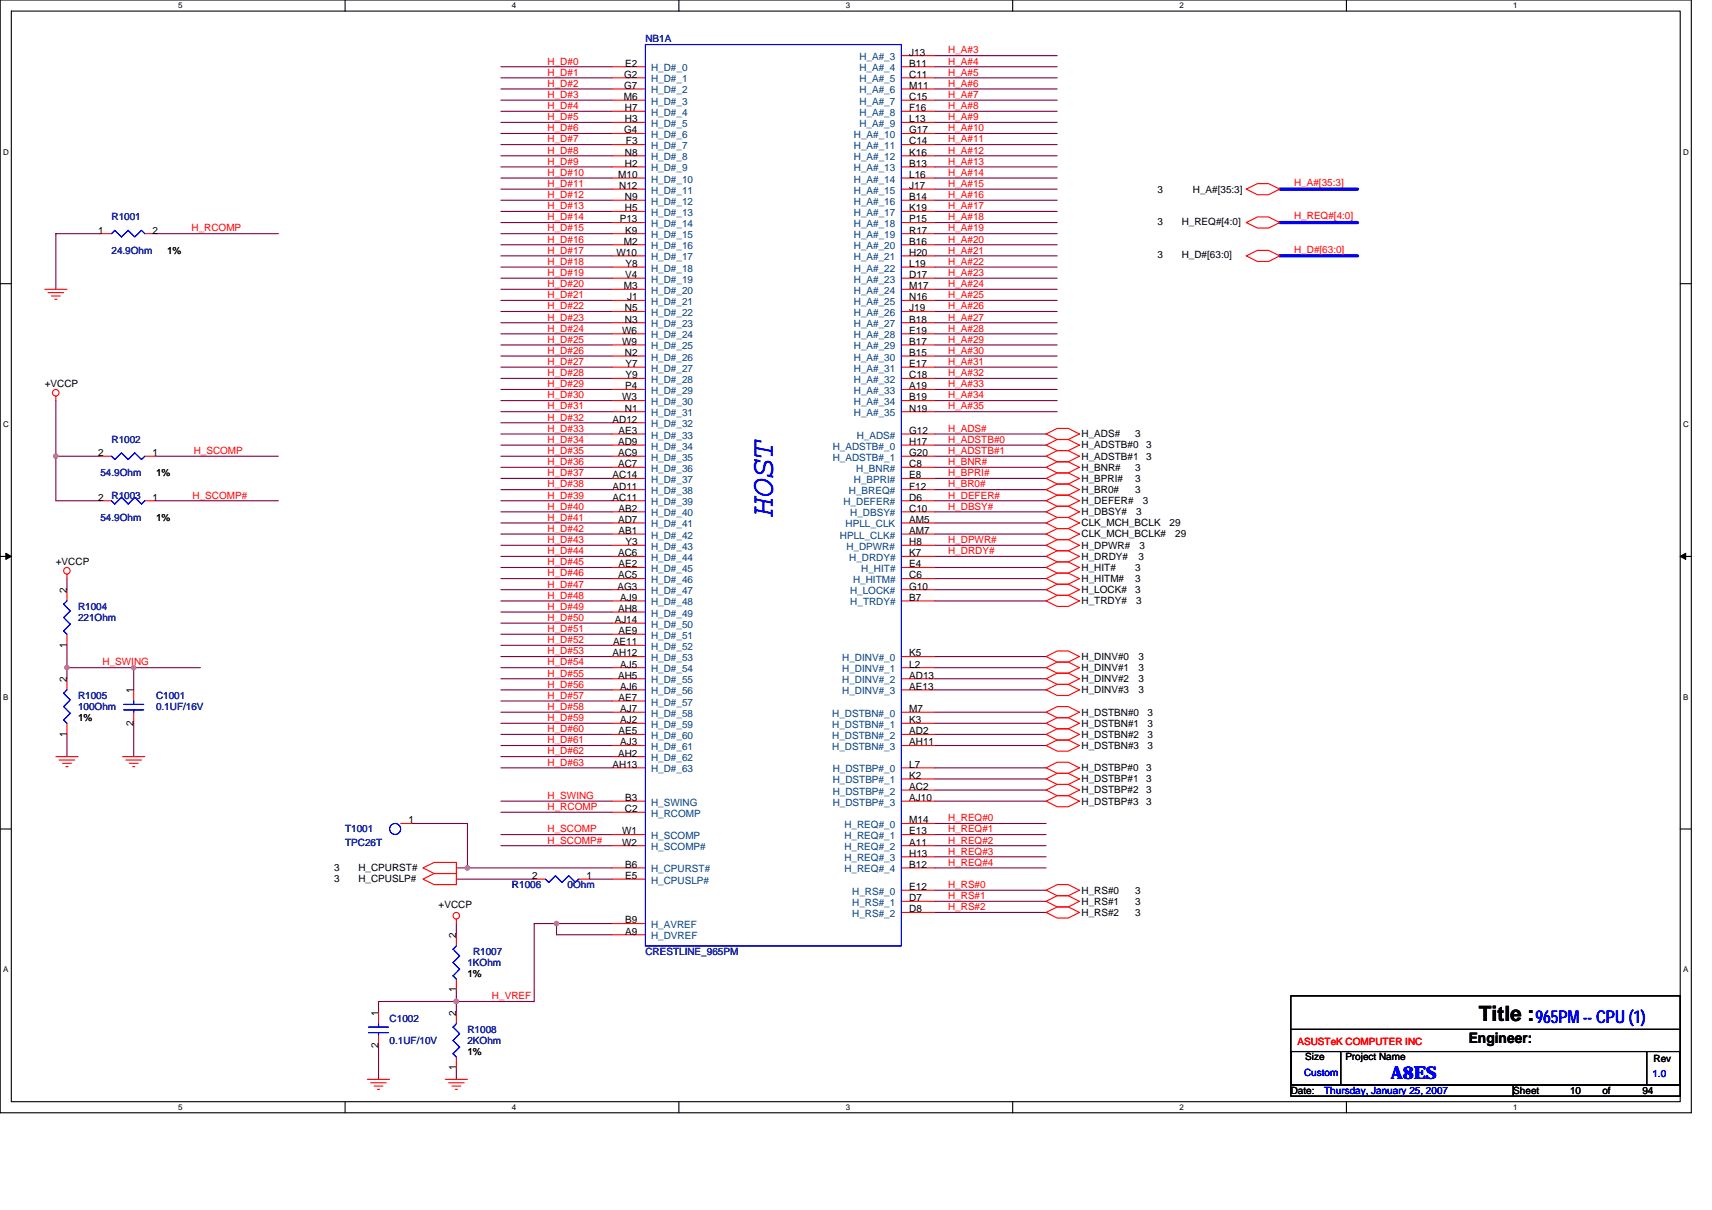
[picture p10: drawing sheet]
<svg xmlns="http://www.w3.org/2000/svg" width="297mm" height="210mm" viewBox="0 0 297 210" stroke-linecap="round" stroke-linejoin="round" font-family="sans-serif">
<path d="M0 0h293.5v193h-293.5zM2 1.9h289.5v189.2h-289.5z" fill="none" stroke="#000" stroke-width=".19"/>
<g fill="#fff">
<path d="M30.9 .2h.8v1.6h-.8z"/>
<path d="M30.9 191.3h.8v1.6h-.8z"/>
</g>
<path d="M59.9 0v1.9M59.9 191.1v1.9" fill="none" stroke="#000" stroke-width=".19"/>
<g fill="#fff">
<path d="M88.8 .2h.8v1.6h-.8z"/>
<path d="M88.8 191.3h.8v1.6h-.8z"/>
</g>
<path d="M117.8 0v1.9M117.8 191.1v1.9" fill="none" stroke="#000" stroke-width=".19"/>
<g fill="#fff">
<path d="M146.7 .2h.8v1.6h-.8z"/>
<path d="M146.7 191.3h.8v1.6h-.8z"/>
</g>
<path d="M175.7 0v1.9M175.7 191.1v1.9" fill="none" stroke="#000" stroke-width=".19"/>
<g fill="#fff">
<path d="M204.7 .2h.7v1.6h-.7z"/>
<path d="M204.7 191.3h.7v1.6h-.7z"/>
</g>
<path d="M233.6 0v1.9M233.6 191.1v1.9" fill="none" stroke="#000" stroke-width=".19"/>
<g fill="#fff">
<path d="M262.6 .2h.7v1.6h-.7z"/>
<path d="M262.6 191.3h.7v1.6h-.7z"/>
<path d="M.5 25.6h1v1.5h-1z"/>
<path d="M292 25.6h1v1.5h-1z"/>
<path d="M.5 72.9h1v1.5h-1z"/>
<path d="M292 72.9h1v1.5h-1z"/>
</g>
<path d="M0 49.2h2M291.5 49.2h2" fill="none" stroke="#000" stroke-width=".19"/>
<g fill="#fff">
<path d="M.5 120.2h.9v1.5h-.9z"/>
<path d="M292 120.2h.9v1.5h-.9z"/>
</g>
<path d="M0 96.5h2M291.5 96.5h2" fill="none" stroke="#000" stroke-width=".19"/>
<path d="M1 96l1 .5-1 .5zM291.5 96.5l1-.5v1z" fill="#000" stroke="#000" stroke-width=".17"/>
<g fill="#fff">
<path d="M.5 167.4h.9v1.6h-.9z"/>
<path d="M292 167.4h.9v1.6h-.9z"/>
</g>
<path d="M0 143.8h2M291.5 143.8h2M224 172.8h67.5v15.4h-67.5zM224 178.6h67.5M224 182.4h8.6v5.8h-8.6zM224 188.2h38.6v1.9h-38.6zM232.9 182.4h52.8M262.6 188.2h28.9v1.9h-28.9zM285.7 182.4h5.8v5.8h-5.8z" fill="none" stroke="#000" stroke-width=".19"/>
<g fill="none" stroke="#800040" stroke-width=".19">
<path d="M86.9 19.3h19.3M86.9 11.6h19.3M86.9 13.5h19.3M86.9 17.4h19.3M86.9 15.4h19.3M162.2 19.3h21.2M162.2 11.6h21.2M162.2 13.5h21.2M162.2 17.4h21.2M162.2 15.4h21.2M162.2 9.7h21.2M86.9 21.2h19.3"/>
<path d="M86.9 25.1h19.3M86.9 23.2h19.3M86.9 29h19.3M86.9 32.8h19.3M86.9 36.7h19.3M86.9 27h19.3M86.9 38.6h19.3M86.9 30.9h19.3M86.9 34.7h19.3M162.2 21.2h21.2M162.2 25.1h21.2M162.2 23.2h21.2"/>
<path d="M162.2 29h21.2M162.2 32.8h21.2M162.2 36.7h21.2M162.2 27h21.2M162.2 38.6h21.2M162.2 30.9h21.2M162.2 34.7h21.2M17.4 40.5h-7.7v9.7M27.1 40.5h21.2M86.9 59.8h19.3M86.9 44.4h19.3M86.9 48.3h19.3"/>
<path d="M86.9 52.1h19.3M86.9 42.5h19.3M86.9 54h19.3M86.9 46.3h19.3M86.9 56h19.3M86.9 50.2h19.3M86.9 57.9h19.3M86.9 40.5h19.3M162.2 59.8h21.2M162.2 44.4h21.2M162.2 48.3h21.2M162.2 52.1h21.2"/>
<path d="M162.2 42.5h21.2M162.2 54h21.2M162.2 46.3h21.2M162.2 56h21.2M162.2 50.2h21.2M162.2 57.9h21.2M162.2 40.5h21.2M9.7 69.5v17.4h7.7M9.7 79.1h7.7M27.1 79.1h21.2M86.9 71.4h19.3M86.9 67.6h19.3"/>
<path d="M86.9 73.3h19.3M86.9 65.6h19.3M86.9 61.8h19.3M86.9 77.2h19.3M86.9 69.5h19.3M86.9 63.7h19.3M86.9 75.3h19.3M86.9 79.1h19.3M162.2 71.4h21.2M162.2 67.6h21.2M162.2 65.6h21.2M162.2 61.8h21.2"/>
<path d="M162.2 77.2h19.3M162.2 69.5h21.2M162.2 63.7h21.2M162.2 75.3h19.3M162.2 79.1h19.3M27.1 86.9h21.2M86.9 83h19.3M86.9 92.6h19.3M86.9 84.9h19.3M86.9 86.9h19.3M86.9 94.6h19.3M86.9 88.8h19.3"/>
<path d="M86.9 90.7h19.3M86.9 98.4h19.3M86.9 81.1h19.3M86.9 96.5h19.3M162.2 83h19.3M162.2 92.6h19.3M162.2 84.9h19.3M162.2 86.9h19.3M162.2 94.6h19.3M162.2 88.8h19.3M162.2 90.7h19.3M162.2 98.4h19.3"/>
<path d="M162.2 81.1h19.3M162.2 96.5h19.3M11.6 115.8h23.2M11.6 100.4v1.9M11.6 112v5.8M23.2 115.8v3.9M86.9 102.3h19.3M86.9 115.8h19.3M86.9 113.9h19.3M86.9 108.1h19.3M86.9 104.2h19.3M86.9 100.4h19.3"/>
<path d="M86.9 112h19.3M86.9 119.7h19.3M86.9 110h19.3M86.9 106.2h19.3M86.9 117.8h19.3M162.2 102.3h19.3M162.2 115.8h19.3M162.2 113.9h19.3M162.2 104.2h19.3M162.2 100.4h19.3M162.2 119.7h19.3M162.2 117.8h19.3"/>
<path d="M11.6 127.4v3.9M23.2 125.5v5.8M86.9 123.5h19.3M86.9 133.2h19.3M86.9 127.4h19.3M86.9 129.3h19.3M86.9 139h19.3M86.9 125.5h19.3M86.9 131.3h19.3M86.9 121.6h19.3M162.2 123.5h19.3M162.2 135.1h19.3"/>
<path d="M162.2 133.2h19.3M162.2 127.4h19.3M162.2 129.3h19.3M162.2 139h19.3M162.2 125.5h19.3M162.2 137.1h19.3M71.5 142.9h9.6v7.7h25.1M79.2 152.5h13.5M79.2 150.6h1.9M86.9 144.8h19.3M86.9 146.7h19.3M86.9 140.9h19.3"/>
<path d="M102.3 152.5h3.9M162.2 156.4h19.3M162.2 158.3h19.3M162.2 148.6h19.3M162.2 144.8h19.3M162.2 154.4h19.3M162.2 142.9h19.3M162.2 150.6h19.3M162.2 146.7h19.3M79.2 160.2v2M79.2 171.8v3.9M96.6 160.2v2h9.6"/>
<path d="M106.2 160.2h-13.5v13.5h-27v2M65.7 181.5v5.7M79.2 185.3v1.9"/>
</g>
<path d="M222 38.6h13.5M222 32.8h13.5M222 44.4h13.5" fill="none" stroke="#00f" stroke-width=".57"/>
<g fill="#f0f" stroke="#f0f" stroke-width=".19">
<circle cx="81.1" cy="150.6" r=".38"/>
<circle cx="79.2" cy="173.7" r=".38"/>
<circle cx="96.5" cy="160.2" r=".38"/>
<circle cx="9.7" cy="79.1" r=".38"/>
<circle cx="11.6" cy="115.8" r=".38"/>
<circle cx="23.2" cy="115.8" r=".38"/>
</g>
<g fill="none" stroke="#f00" stroke-width=".19">
<path d="M106.2 11.6h5.8M106.2 13.5h5.8M106.2 15.4h5.8M106.2 17.4h5.8M106.2 19.3h5.8M156.4 9.7h5.8M156.4 11.6h5.8M156.4 13.5h5.8M156.4 15.4h5.8M156.4 17.4h5.8M156.4 19.3h5.8M106.2 23.2h5.8"/>
<path d="M106.2 25.1h5.8M106.2 27h5.8M106.2 29h5.8M106.2 30.9h5.8M106.2 32.8h5.8M106.2 34.7h5.8M106.2 36.7h5.8M106.2 38.6h5.8M106.2 21.2h5.8M156.4 23.2h5.8M156.4 25.1h5.8M156.4 27h5.8"/>
<path d="M156.4 29h5.8M156.4 30.9h5.8M156.4 32.8h5.8M156.4 34.7h5.8M156.4 36.7h5.8M156.4 38.6h5.8M156.4 21.2h5.8M216.2 38.6l2-1h1.9l1.9 1-1.9 1h-1.9zM216.2 32.8l2-.9h1.9l1.9 .9-1.9 1h-1.9zM7.8 50.2h3.8M8.3 50.8h2.7M8.9 51.4h1.6"/>
<path d="M9.5 51.9h.4M17.4 40.5h1.9M25.1 40.5h2M106.2 50.2h5.8M106.2 40.5h5.8M106.2 42.5h5.8M106.2 44.4h5.8M106.2 46.3h5.8M106.2 48.3h5.8M106.2 52.1h5.8M106.2 54h5.8M106.2 56h5.8"/>
<path d="M106.2 57.9h5.8M106.2 59.8h5.8M156.4 50.2h5.8M156.4 40.5h5.8M156.4 42.5h5.8M156.4 44.4h5.8M156.4 46.3h5.8M156.4 48.3h5.8M156.4 52.1h5.8M156.4 54h5.8M156.4 56h5.8M156.4 57.9h5.8"/>
<path d="M156.4 59.8h5.8M216.2 44.4l2-1h1.9l1.9 1-1.9 1h-1.9zM9.7 68.7v.8M17.4 79.1h1.9M25.1 79.1h2M106.2 79.1h5.8M106.2 61.8h5.8M106.2 63.7h5.8M106.2 75.3h5.8M106.2 77.2h5.8M106.2 69.5h5.8M106.2 65.6h5.8"/>
<path d="M106.2 67.6h5.8M106.2 71.4h5.8M106.2 73.3h5.8M156.4 79.1h5.8M156.4 61.8h5.8M156.4 63.7h5.8M156.4 75.3h5.8M156.4 77.2h5.8M156.4 69.5h5.8M156.4 65.6h5.8M156.4 67.6h5.8M156.4 71.4h5.8"/>
<path d="M181.5 79.1l1.9-.9h2l1.9 .9-1.9 1h-2zM181.5 75.3l1.9-1h2l1.9 1-1.9 .9h-2zM181.5 77.2l1.9-1h2l1.9 1-1.9 1h-2zM11.6 99.6v.8M17.4 86.9h1.9M25.1 86.9h2M106.2 86.9h5.8M106.2 81.1h5.8M106.2 83h5.8M106.2 84.9h5.8M106.2 92.6h5.8M106.2 90.7h5.8"/>
<path d="M106.2 88.8h5.8M106.2 94.6h5.8M106.2 96.5h5.8M106.2 98.4h5.8M156.4 86.9h5.8M156.4 81.1h5.8M156.4 83h5.8M156.4 84.9h5.8M156.4 92.6h5.8M156.4 90.7h5.8M156.4 88.8h5.8M156.4 94.6h5.8"/>
<path d="M156.4 96.5h5.8M156.4 98.4h5.8M181.5 98.4l1.9-.9h2l1.9 .9-1.9 1h-2zM181.5 88.8l1.9-1h2l1.9 1-1.9 1h-2zM181.5 83l1.9-1h2l1.9 1-1.9 1h-2zM181.5 81.1l1.9-1h2l1.9 1-1.9 .9h-2zM181.5 84.9l1.9-.9h2l1.9 .9-1.9 1h-2zM181.5 94.6l1.9-1h2l1.9 1-1.9 .9h-2zM181.5 96.5l1.9-1h2l1.9 1-1.9 1h-2zM181.5 86.9l1.9-1h2l1.9 1-1.9 .9h-2zM181.5 92.6l1.9-.9h2l1.9 .9-1.9 1h-2zM181.5 90.7l1.9-.9h2l1.9 .9-1.9 1h-2z"/>
<path d="M11.6 102.3v1.9M11.6 110v2M11.6 117.8v1.9M23.2 119.7v1.9M106.2 108.1h5.8M106.2 100.4h5.8M106.2 102.3h5.8M106.2 104.2h5.8M106.2 106.2h5.8M106.2 110h5.8M106.2 112h5.8M106.2 113.9h5.8"/>
<path d="M106.2 115.8h5.8M106.2 117.8h5.8M106.2 119.7h5.8M156.4 100.4h5.8M156.4 102.3h5.8M156.4 104.2h5.8M156.4 113.9h5.8M156.4 115.8h5.8M156.4 117.8h5.8M156.4 119.7h5.8M181.5 115.8l1.9-.9h2l1.9 .9-1.9 1h-2zM181.5 104.2l1.9-.9h2l1.9 .9-1.9 1h-2z"/>
<path d="M181.5 117.8l1.9-1h2l1.9 1-1.9 .9h-2zM181.5 119.7l1.9-1h2l1.9 1-1.9 .9h-2zM181.5 102.3l1.9-1h2l1.9 1-1.9 1h-2zM181.5 100.4l1.9-1h2l1.9 1-1.9 .9h-2zM181.5 113.9l1.9-1h2l1.9 1-1.9 1h-2zM9.7 131.3h3.8M10.3 131.8h2.7M10.9 132.4h1.5M11.4 133h.4M11.6 125.5v1.9M21.3 131.3h3.8M21.8 131.8h2.8"/>
<path d="M22.4 132.4h1.6M23 133h.4M23.2 123.5v2M106.2 131.3h5.8M106.2 127.4h5.8M106.2 121.6h5.8M106.2 123.5h5.8M106.2 125.5h5.8M106.2 129.3h5.8M106.2 133.2h5.8M106.2 139h5.8M156.4 127.4h5.8"/>
<path d="M156.4 123.5h5.8M156.4 125.5h5.8M156.4 129.3h5.8M156.4 133.2h5.8M156.4 135.1h5.8M156.4 137.1h5.8M156.4 139h5.8M181.5 133.2l1.9-1h2l1.9 1-1.9 1h-2zM181.5 125.5l1.9-1h2l1.9 1-1.9 .9h-2zM181.5 127.4l1.9-1h2l1.9 1-1.9 1h-2zM181.5 129.3l1.9-.9h2l1.9 .9-1.9 1h-2zM181.5 139l1.9-1h2l1.9 1-1.9 1h-2z"/>
<path d="M181.5 123.5l1.9-.9h2l1.9 .9-1.9 1h-2zM181.5 135.1l1.9-.9h2l1.9 .9-1.9 1h-2zM181.5 137.1l1.9-1h2l1.9 1-1.9 .9h-2zM69.5 142.9h2M73.4 152.5l1.9-1h3.9v2h-3.9zM73.4 150.6l1.9-1h3.9v1.9h-3.9zM79.2 159.4v.8M92.7 152.5h1.9M100.4 152.5h1.9M106.2 152.5h5.8M106.2 150.6h5.8M106.2 146.7h5.8"/>
<path d="M106.2 144.8h5.8M106.2 140.9h5.8M156.4 142.9h5.8M156.4 150.6h5.8M156.4 146.7h5.8M156.4 148.6h5.8M156.4 144.8h5.8M156.4 154.4h5.8M156.4 156.4h5.8M156.4 158.3h5.8M181.5 154.4l1.9-.9h2l1.9 .9-1.9 1h-2zM181.5 158.3l1.9-1h2l1.9 1-1.9 1h-2z"/>
<path d="M181.5 156.4l1.9-1h2l1.9 1-1.9 .9h-2zM65.7 175.7v1.9M65.7 179.5v2M79.2 162.2v1.9M79.2 169.9v1.9M79.2 175.7v1.9M106.2 160.2h5.8M106.2 162.2h5.8M63.7 187.2h3.9M64.3 187.8h2.7M64.9 188.4h1.5M65.5 189h.4"/>
<path d="M77.3 187.2h3.8M77.8 187.8h2.7M78.4 188.4h1.5M79 189h.4M79.2 183.4v1.9"/>
<circle cx="9.7" cy="68.1" r=".57"/>
<circle cx="11.6" cy="99" r=".57"/>
<circle cx="79.2" cy="158.9" r=".57"/>
</g>
<g fill="none" stroke="#00f" stroke-width=".19">
<path d="M112 7.7h44.4v156.4h-44.4zM19.3 40.5l.6-.5 1.2 1.1 1.1-1.1 1.2 1.1 1.2-1.1 .5 .5M19.3 79.1l.6 .6 1.2-1.1 1.1 1.1 1.2-1.1 1.2 1.1 .5-.6M19.3 86.9l.6 .5 1.2-1.1 1.1 1.1 1.2-1.1 1.2 1.1 .5-.5M11.6 119.7l-.6 .6 1.2 1.1-1.2 1.2 1.2 1.1-1.2 1.2 .6 .6M11.6 104.2l-.6 .6 1.2 1.2-1.2 1.1 1.2 1.2-1.2 1.2 .6 .5M21.5 122.2h3.4M21.5 123.1h3.4M23.2 121.6v.6M23.2 123.1v.4M94.6 152.5l.6 .6 1.2-1.2 1.1 1.2 1.2-1.2 1.1 1.2 .6-.6M63.9 178.2h3.5"/>
<path d="M63.9 179.1h3.5M65.7 177.6v.6M65.7 179.1v.4M79.2 164.1l-.6 .6 1.2 1.1-1.2 1.2 1.2 1.1-1.2 1.2 .6 .6M79.2 177.6l-.6 .6 1.2 1.1-1.2 1.2 1.2 1.2-1.2 1.1 .6 .6"/>
<circle cx="68.6" cy="143.8" r=".95"/>
</g>
<text font-size="5.6" fill="#00f" x="134.1" y="89.6" transform="rotate(-90 134.1 89.6)">HOST</text>
<text font-size="3.7" x="256.6" y="177.1">Title :</text>
<g font-size="3.1" fill="#00f">
<text x="266.4" y="177.5">965PM -- CPU (1)</text>
<text x="241.3" y="187.2">A8ES</text>
</g>
<text font-size="2.5" x="254.8" y="180.9">Engineer:</text>
<g font-size="1.7" fill="#f00">
<text x="95" y="11.2">H_D#0</text>
<text x="164.5" y="11.2">H_A#4</text>
<text x="164.5" y="9.3">H_A#3</text>
<text x="95" y="13.1">H_D#1</text>
<text x="95" y="17">H_D#3</text>
<text x="95" y="15">H_D#2</text>
<text x="164.5" y="15">H_A#6</text>
<text x="164.5" y="13.1">H_A#5</text>
<text x="164.5" y="17">H_A#7</text>
<text x="95" y="20.8">H_D#5</text>
<text x="95" y="18.9">H_D#4</text>
<text x="95" y="22.8">H_D#6</text>
<text x="164.5" y="18.9">H_A#8</text>
<text x="164.5" y="20.8">H_A#9</text>
<text x="164.5" y="22.8">H_A#10</text>
<text x="95" y="24.7">H_D#7</text>
<text x="95" y="28.6">H_D#9</text>
<text x="95" y="26.6">H_D#8</text>
<text x="164.5" y="24.7">H_A#11</text>
<text x="164.5" y="28.6">H_A#13</text>
<text x="164.5" y="26.6">H_A#12</text>
<text x="95" y="32.4">H_D#11</text>
<text x="95" y="30.5">H_D#10</text>
<text x="95" y="34.4">H_D#12</text>
<text x="164.5" y="32.4">H_A#15</text>
<text x="164.5" y="30.5">H_A#14</text>
<text x="164.5" y="34.4">H_A#16</text>
<text x="224.5" y="32.2">H_A#[35:3]</text>
<text x="33.2" y="40.2">H_RCOMP</text>
<text x="95" y="36.3">H_D#13</text>
<text x="95" y="38.2">H_D#14</text>
<text x="95" y="40.2">H_D#15</text>
<text x="164.5" y="38.2">H_A#18</text>
<text x="164.5" y="40.2">H_A#19</text>
<text x="164.5" y="36.3">H_A#17</text>
<text x="224.5" y="38">H_REQ#[4:0]</text>
<text x="95" y="44">H_D#17</text>
<text x="95" y="47.9">H_D#19</text>
<text x="95" y="42.1">H_D#16</text>
<text x="95" y="46">H_D#18</text>
<text x="164.5" y="42.1">H_A#20</text>
<text x="164.5" y="44">H_A#21</text>
<text x="164.5" y="47.9">H_A#23</text>
<text x="164.5" y="46">H_A#22</text>
<text x="224.5" y="43.8">H_D#[63:0]</text>
<text x="95" y="51.7">H_D#21</text>
<text x="95" y="53.7">H_D#22</text>
<text x="95" y="49.8">H_D#20</text>
<text x="164.5" y="51.7">H_A#25</text>
<text x="164.5" y="53.7">H_A#26</text>
<text x="164.5" y="49.8">H_A#24</text>
<text x="95" y="59.5">H_D#25</text>
<text x="95" y="55.6">H_D#23</text>
<text x="95" y="57.5">H_D#24</text>
<text x="164.5" y="55.6">H_A#27</text>
<text x="164.5" y="57.5">H_A#28</text>
<text x="164.5" y="59.5">H_A#29</text>
<text x="95" y="65.3">H_D#28</text>
<text x="95" y="61.4">H_D#26</text>
<text x="95" y="63.3">H_D#27</text>
<text x="164.5" y="61.4">H_A#30</text>
<text x="164.5" y="63.3">H_A#31</text>
<text x="164.5" y="65.3">H_A#32</text>
<text x="95" y="71">H_D#31</text>
<text x="95" y="67.2">H_D#29</text>
<text x="95" y="69.1">H_D#30</text>
<text x="164.5" y="67.2">H_A#33</text>
<text x="164.5" y="69.1">H_A#34</text>
<text x="164.5" y="71">H_A#35</text>
<text x="95" y="73">H_D#32</text>
<text x="95" y="76.8">H_D#34</text>
<text x="95" y="74.9">H_D#33</text>
<text x="164.5" y="76.8">H_ADSTB#0</text>
<text x="164.5" y="74.9">H_ADS#</text>
<text x="33.6" y="78.8">H_SCOMP</text>
<text x="95" y="82.6">H_D#37</text>
<text x="95" y="80.7">H_D#36</text>
<text x="95" y="78.8">H_D#35</text>
<text x="164.5" y="78.8">H_ADSTB#1</text>
<text x="164.5" y="80.7">H_BNR#</text>
<text x="164.5" y="82.6">H_BPRI#</text>
<text x="33.4" y="86.5">H_SCOMP#</text>
<text x="95" y="84.6">H_D#38</text>
<text x="95" y="86.5">H_D#39</text>
<text x="95" y="88.4">H_D#40</text>
<text x="164.5" y="86.5">H_DEFER#</text>
<text x="164.5" y="84.6">H_BR0#</text>
<text x="164.5" y="88.4">H_DBSY#</text>
<text x="95" y="92.3">H_D#42</text>
<text x="95" y="94.2">H_D#43</text>
<text x="95" y="90.3">H_D#41</text>
<text x="164.5" y="94.2">H_DPWR#</text>
<text x="95" y="100">H_D#46</text>
<text x="95" y="101.9">H_D#47</text>
<text x="95" y="98.1">H_D#45</text>
<text x="95" y="96.1">H_D#44</text>
<text x="164.5" y="96.1">H_DRDY#</text>
<text x="95" y="107.7">H_D#50</text>
<text x="95" y="103.9">H_D#48</text>
<text x="95" y="105.8">H_D#49</text>
<text x="95" y="113.5">H_D#53</text>
<text x="95" y="111.6">H_D#52</text>
<text x="95" y="109.6">H_D#51</text>
<text x="17.8" y="115.4">H_SWING</text>
<text x="95" y="119.3">H_D#56</text>
<text x="95" y="115.4">H_D#54</text>
<text x="95" y="117.4">H_D#55</text>
<text x="95" y="123.2">H_D#58</text>
<text x="95" y="125.1">H_D#59</text>
<text x="95" y="121.2">H_D#57</text>
<text x="95" y="128.9">H_D#61</text>
<text x="95" y="127">H_D#60</text>
<text x="95" y="130.9">H_D#62</text>
<text x="95" y="132.8">H_D#63</text>
<text x="95" y="138.6">H_SWING</text>
<text x="95" y="140.5">H_RCOMP</text>
<text x="164.5" y="142.5">H_REQ#0</text>
<text x="95" y="146.3">H_SCOMP#</text>
<text x="95" y="144.4">H_SCOMP</text>
<text x="164.5" y="148.3">H_REQ#3</text>
<text x="164.5" y="144.4">H_REQ#1</text>
<text x="164.5" y="146.3">H_REQ#2</text>
<text x="164.5" y="156">H_RS#1</text>
<text x="164.5" y="154.1">H_RS#0</text>
<text x="164.5" y="150.2">H_REQ#4</text>
<text x="164.5" y="157.9">H_RS#2</text>
<text x="85.4" y="173.4">H_VREF</text>
<text x="225.1" y="181.3">ASUSTeK COMPUTER INC</text>
</g>
<g font-size="1.7">
<text x="108.5" y="11.6">E2</text>
<text x="157.8" y="9.6">J13</text>
<text x="157.8" y="11.6">B11</text>
<text x="108.2" y="17.4">M6</text>
<text x="108.3" y="13.5">G2</text>
<text x="108.3" y="15.4">G7</text>
<text x="157.8" y="13.5">C11</text>
<text x="157.8" y="15.4">M11</text>
<text x="157.8" y="17.4">C15</text>
<text x="108.3" y="23.1">G4</text>
<text x="108.4" y="19.3">H7</text>
<text x="108.4" y="21.2">H3</text>
<text x="157.8" y="23.1">G17</text>
<text x="157.8" y="19.3">F16</text>
<text x="157.8" y="21.2">L13</text>
<text x="108.4" y="27">N8</text>
<text x="108.4" y="28.9">H2</text>
<text x="108.6" y="25.1">F3</text>
<text x="157.8" y="25.1">C14</text>
<text x="157.8" y="27">K16</text>
<text x="157.8" y="28.9">B13</text>
<text x="107.3" y="30.9">M10</text>
<text x="107.4" y="32.8">N12</text>
<text x="108.4" y="34.7">N9</text>
<text x="157.8" y="30.9">L16</text>
<text x="157.8" y="32.8">J17</text>
<text x="157.8" y="34.7">B14</text>
<text x="200.8" y="33.4">3</text>
<text x="207" y="33.4">H_A#[35:3]</text>
<text x="17" y="40.5">1</text>
<text x="26.5" y="40.5">2</text>
<text x="107.5" y="38.6">P13</text>
<text x="108.4" y="36.7">H5</text>
<text x="108.5" y="40.5">K9</text>
<text x="157.8" y="36.7">K19</text>
<text x="157.8" y="38.6">P15</text>
<text x="157.8" y="40.5">R17</text>
<text x="200.8" y="39">3</text>
<text x="205" y="39">H_REQ#[4:0]</text>
<text x="29" y="44">1%</text>
<text x="107" y="44.4">W10</text>
<text x="108.2" y="42.4">M2</text>
<text x="108.5" y="46.3">Y8</text>
<text x="157.8" y="42.4">B16</text>
<text x="157.8" y="44.4">H20</text>
<text x="157.8" y="46.3">L19</text>
<text x="200.8" y="44.8">3</text>
<text x="205" y="44.8">H_D#[63:0]</text>
<text x="108.2" y="50.2">M3</text>
<text x="108.5" y="48.2">V4</text>
<text x="108.8" y="52.1">J1</text>
<text x="157.8" y="48.2">D17</text>
<text x="157.8" y="50.2">M17</text>
<text x="157.8" y="52.1">N16</text>
<text x="107.9" y="57.9">W6</text>
<text x="107.9" y="59.8">W9</text>
<text x="108.4" y="54">N5</text>
<text x="108.4" y="56">N3</text>
<text x="157.8" y="54">J19</text>
<text x="157.8" y="56">B18</text>
<text x="157.8" y="57.9">E19</text>
<text x="157.8" y="59.8">B17</text>
<text x="108.4" y="61.7">N2</text>
<text x="108.5" y="63.7">Y7</text>
<text x="108.5" y="65.6">Y9</text>
<text x="157.8" y="61.7">B15</text>
<text x="157.8" y="63.7">E17</text>
<text x="157.8" y="65.6">C18</text>
<text x="7.8" y="67.2">+VCCP</text>
<text x="107.9" y="69.5">W3</text>
<text x="108.4" y="71.4">N1</text>
<text x="108.5" y="67.5">P4</text>
<text x="157.8" y="67.5">A19</text>
<text x="157.8" y="69.5">B19</text>
<text x="157.8" y="71.4">N19</text>
<text x="106.3" y="73.3">AD12</text>
<text x="107.2" y="77.2">AD9</text>
<text x="107.3" y="75.3">AE3</text>
<text x="157.8" y="75.3">G12</text>
<text x="157.8" y="77.2">H17</text>
<text x="187.7" y="75.9">H_ADS#</text>
<text x="187.7" y="77.8">H_ADSTB#0</text>
<text x="196.9" y="75.9">3</text>
<text x="198.9" y="77.8">3</text>
<text x="17" y="79.1">2</text>
<text x="26.5" y="79.1">1</text>
<text x="27.1" y="82.6">1%</text>
<text x="106.3" y="83">AC14</text>
<text x="107.2" y="79.1">AC9</text>
<text x="107.2" y="81">AC7</text>
<text x="157.8" y="83">E8</text>
<text x="157.8" y="79.1">G20</text>
<text x="157.8" y="81">C8</text>
<text x="187.7" y="79.7">H_ADSTB#1</text>
<text x="187.7" y="83.6">H_BPRI#</text>
<text x="187.7" y="81.7">H_BNR#</text>
<text x="196.9" y="81.7">3</text>
<text x="196.9" y="83.6">3</text>
<text x="198.9" y="79.7">3</text>
<text x="17" y="86.8">2</text>
<text x="26.5" y="86.8">1</text>
<text x="106.3" y="84.9">AD11</text>
<text x="106.3" y="86.8">AC11</text>
<text x="107.3" y="88.8">AB2</text>
<text x="157.8" y="88.8">C10</text>
<text x="157.8" y="86.8">D6</text>
<text x="157.8" y="84.9">F12</text>
<text x="187.7" y="89.4">H_DBSY#</text>
<text x="187.7" y="85.5">H_BR0#</text>
<text x="187.7" y="87.4">H_DEFER#</text>
<text x="196.9" y="85.5">3</text>
<text x="197.1" y="89.4">3</text>
<text x="198.3" y="87.4">3</text>
<text x="27.1" y="90.3">1%</text>
<text x="107.2" y="90.7">AD7</text>
<text x="107.3" y="92.6">AB1</text>
<text x="108.5" y="94.6">Y3</text>
<text x="157.8" y="92.6">AM7</text>
<text x="157.8" y="90.7">AM5</text>
<text x="157.8" y="94.6">H8</text>
<text x="187.7" y="95.2">H_DPWR#</text>
<text x="187.7" y="93.2">CLK_MCH_BCLK#</text>
<text x="187.7" y="91.3">CLK_MCH_BCLK</text>
<text x="197.7" y="95.2">3</text>
<text x="202.9" y="91.3">29</text>
<text x="203.9" y="93.2">29</text>
<text x="9.7" y="98.1">+VCCP</text>
<text x="107.2" y="96.5">AC6</text>
<text x="107.2" y="100.4">AC5</text>
<text x="107.3" y="98.4">AE2</text>
<text x="157.8" y="96.5">K7</text>
<text x="157.8" y="98.4">E4</text>
<text x="157.8" y="100.4">C6</text>
<text x="187.7" y="101">H_HITM#</text>
<text x="187.7" y="99">H_HIT#</text>
<text x="187.7" y="97.1">H_DRDY#</text>
<text x="196.9" y="101">3</text>
<text x="196.9" y="99">3</text>
<text x="197.5" y="97.1">3</text>
<text x="11.6" y="102.9" transform="rotate(-90 11.6 102.9)">2</text>
<text x="107.1" y="102.3">AG3</text>
<text x="107.2" y="106.2">AH8</text>
<text x="107.6" y="104.2">AJ9</text>
<text x="157.8" y="102.3">G10</text>
<text x="157.8" y="104.2">B7</text>
<text x="187.7" y="104.8">H_TRDY#</text>
<text x="187.7" y="102.9">H_LOCK#</text>
<text x="196.9" y="102.9">3</text>
<text x="197.1" y="104.8">3</text>
<text x="11.6" y="112.3" transform="rotate(-90 11.6 112.3)">1</text>
<text x="106.3" y="113.9">AH12</text>
<text x="106.4" y="111.9">AE11</text>
<text x="106.7" y="108.1">AJ14</text>
<text x="107.3" y="110">AE9</text>
<text x="157.8" y="113.9">K5</text>
<text x="11.6" y="118.3" transform="rotate(-90 11.6 118.3)">2</text>
<text x="107.2" y="117.7">AH5</text>
<text x="107.6" y="115.8">AJ5</text>
<text x="107.6" y="119.7">AJ6</text>
<text x="157.8" y="115.8">L2</text>
<text x="157.8" y="117.7">AD13</text>
<text x="157.8" y="119.7">AE13</text>
<text x="187.7" y="116.4">H_DINV#1</text>
<text x="187.7" y="118.3">H_DINV#2</text>
<text x="187.7" y="114.5">H_DINV#0</text>
<text x="197.5" y="116.4">3</text>
<text x="197.5" y="118.3">3</text>
<text x="197.5" y="114.5">3</text>
<text x="13.5" y="125.1">1%</text>
<text x="23.2" y="125.9" transform="rotate(-90 23.2 125.9)">2</text>
<text x="23.2" y="120.2" transform="rotate(-90 23.2 120.2)">1</text>
<text x="107.3" y="121.6">AE7</text>
<text x="107.6" y="123.5">AJ7</text>
<text x="107.6" y="125.5">AJ2</text>
<text x="157.8" y="123.5">M7</text>
<text x="157.8" y="125.5">K3</text>
<text x="187.7" y="120.3">H_DINV#3</text>
<text x="187.7" y="124.1">H_DSTBN#0</text>
<text x="197.5" y="120.3">3</text>
<text x="199.1" y="124.1">3</text>
<text x="11.6" y="127.8" transform="rotate(-90 11.6 127.8)">1</text>
<text x="107.2" y="131.2">AH2</text>
<text x="107.3" y="127.4">AE5</text>
<text x="107.6" y="129.3">AJ3</text>
<text x="157.8" y="127.4">AD2</text>
<text x="157.8" y="129.3">AH11</text>
<text x="187.7" y="126">H_DSTBN#1</text>
<text x="187.7" y="128">H_DSTBN#2</text>
<text x="187.7" y="129.9">H_DSTBN#3</text>
<text x="199.1" y="126">3</text>
<text x="199.1" y="128">3</text>
<text x="199.1" y="129.9">3</text>
<text x="106.3" y="133.2">AH13</text>
<text x="157.8" y="133.2">L7</text>
<text x="157.8" y="135.1">K2</text>
<text x="157.8" y="137">AC2</text>
<text x="187.7" y="133.8">H_DSTBP#0</text>
<text x="187.7" y="135.7">H_DSTBP#1</text>
<text x="187.7" y="137.6">H_DSTBP#2</text>
<text x="198.9" y="133.8">3</text>
<text x="198.9" y="135.7">3</text>
<text x="198.9" y="137.6">3</text>
<text x="70.9" y="142.8">1</text>
<text x="108.4" y="140.9">C2</text>
<text x="108.5" y="139">B3</text>
<text x="157.8" y="142.8">M14</text>
<text x="157.8" y="139">AJ10</text>
<text x="187.7" y="139.6">H_DSTBP#3</text>
<text x="198.9" y="139.6">3</text>
<text x="107.9" y="144.8">W1</text>
<text x="107.9" y="146.7">W2</text>
<text x="157.8" y="146.7">A11</text>
<text x="157.8" y="148.6">H13</text>
<text x="157.8" y="144.8">E13</text>
<text x="58" y="153.1">3</text>
<text x="58" y="151.2">3</text>
<text x="62.2" y="153.1">H_CPUSLP#</text>
<text x="62.2" y="151.2">H_CPURST#</text>
<text x="92.3" y="152.5">2</text>
<text x="101.8" y="152.5">1</text>
<text x="108.5" y="150.5">B6</text>
<text x="108.5" y="152.5">E5</text>
<text x="157.8" y="150.5">B12</text>
<text x="157.8" y="154.4">E12</text>
<text x="187.7" y="155">H_RS#0</text>
<text x="196.9" y="155">3</text>
<text x="76.1" y="157.5">+VCCP</text>
<text x="108.5" y="160.2">B9</text>
<text x="157.8" y="156.3">D7</text>
<text x="157.8" y="158.3">D8</text>
<text x="187.7" y="158.9">H_RS#2</text>
<text x="187.7" y="156.9">H_RS#1</text>
<text x="196.9" y="158.9">3</text>
<text x="196.9" y="156.9">3</text>
<text x="79.2" y="162.7" transform="rotate(-90 79.2 162.7)">2</text>
<text x="108.5" y="162.1">A9</text>
<text x="79.2" y="172.2" transform="rotate(-90 79.2 172.2)">1</text>
<text x="81.1" y="169.5">1%</text>
<text x="65.7" y="176.2" transform="rotate(-90 65.7 176.2)">1</text>
<text x="79.2" y="176.2" transform="rotate(-90 79.2 176.2)">2</text>
<text x="65.7" y="181.8" transform="rotate(-90 65.7 181.8)">2</text>
<text x="79.2" y="185.7" transform="rotate(-90 79.2 185.7)">1</text>
<text x="81.1" y="183">1%</text>
<text x="226.5" y="184">Size</text>
<text x="233.4" y="184">Project Name</text>
<text x="286.9" y="184.1">Rev</text>
<text x="224" y="189.8">Date:</text>
<text x="262.6" y="189.8">Sheet</text>
<text x="272.4" y="189.8">10</text>
<text x="278" y="189.8">of</text>
<text x="285" y="189.8">94</text>
</g>
<g font-size="1.7" fill="#000080">
<text x="112" y="7.3">NB1A</text>
<text x="19.3" y="38.2">R1001</text>
<text x="19.3" y="44">24.9Ohm</text>
<text x="19.3" y="76.8">R1002</text>
<text x="17.4" y="82.6">54.9Ohm</text>
<text x="19.3" y="86.5">R1003</text>
<text x="17.4" y="90.3">54.9Ohm</text>
<text x="13.5" y="105.8">R1004</text>
<text x="13.5" y="107.7">221Ohm</text>
<text x="13.5" y="121.2">R1005</text>
<text x="13.5" y="123.1">100Ohm</text>
<text x="27.1" y="121.2">C1001</text>
<text x="27.1" y="123.1">0.1UF/16V</text>
<text x="59.9" y="144.4">T1001</text>
<text x="59.9" y="146.7">TPC26T</text>
<text x="88.8" y="154.1">R1006</text>
<text x="98.5" y="154.1">0Ohm</text>
<text x="81.1" y="167.6">1KOhm</text>
<text x="82.1" y="165.6">R1007</text>
<text x="112" y="165.6">CRESTLINE_965PM</text>
<text x="67.6" y="177.2">C1002</text>
<text x="81.1" y="179.1">R1008</text>
<text x="67.6" y="181.1">0.1UF/10V</text>
<text x="81.1" y="181.1">2KOhm</text>
</g>
<g font-size="1.7" fill="#004080">
<text x="149.1" y="10.4">H_A#_3</text>
<text x="113" y="12.4">H_D#_0</text>
<text x="113" y="14.3">H_D#_1</text>
<text x="113" y="16.2">H_D#_2</text>
<text x="149.1" y="12.4">H_A#_4</text>
<text x="149.1" y="14.3">H_A#_5</text>
<text x="149.1" y="16.2">H_A#_6</text>
<text x="113" y="18.2">H_D#_3</text>
<text x="113" y="20.1">H_D#_4</text>
<text x="113" y="22">H_D#_5</text>
<text x="113" y="23.9">H_D#_6</text>
<text x="148.1" y="23.9">H_A#_10</text>
<text x="149.1" y="18.2">H_A#_7</text>
<text x="149.1" y="20.1">H_A#_8</text>
<text x="149.1" y="22">H_A#_9</text>
<text x="113" y="27.8">H_D#_8</text>
<text x="113" y="29.7">H_D#_9</text>
<text x="113" y="25.9">H_D#_7</text>
<text x="148.1" y="25.9">H_A#_11</text>
<text x="148.1" y="27.8">H_A#_12</text>
<text x="148.1" y="29.7">H_A#_13</text>
<text x="113" y="31.7">H_D#_10</text>
<text x="113" y="33.6">H_D#_11</text>
<text x="113" y="35.5">H_D#_12</text>
<text x="148.1" y="31.7">H_A#_14</text>
<text x="148.1" y="33.6">H_A#_15</text>
<text x="148.1" y="35.5">H_A#_16</text>
<text x="113" y="37.5">H_D#_13</text>
<text x="113" y="39.4">H_D#_14</text>
<text x="113" y="41.3">H_D#_15</text>
<text x="148.1" y="37.5">H_A#_17</text>
<text x="148.1" y="39.4">H_A#_18</text>
<text x="148.1" y="41.3">H_A#_19</text>
<text x="113" y="43.2">H_D#_16</text>
<text x="113" y="45.2">H_D#_17</text>
<text x="113" y="47.1">H_D#_18</text>
<text x="148.1" y="43.2">H_A#_20</text>
<text x="148.1" y="45.2">H_A#_21</text>
<text x="148.1" y="47.1">H_A#_22</text>
<text x="113" y="51">H_D#_20</text>
<text x="113" y="49">H_D#_19</text>
<text x="113" y="52.9">H_D#_21</text>
<text x="148.1" y="49">H_A#_23</text>
<text x="148.1" y="51">H_A#_24</text>
<text x="148.1" y="52.9">H_A#_25</text>
<text x="113" y="54.8">H_D#_22</text>
<text x="113" y="56.8">H_D#_23</text>
<text x="113" y="58.7">H_D#_24</text>
<text x="148.1" y="54.8">H_A#_26</text>
<text x="148.1" y="56.8">H_A#_27</text>
<text x="148.1" y="58.7">H_A#_28</text>
<text x="113" y="60.6">H_D#_25</text>
<text x="113" y="62.5">H_D#_26</text>
<text x="113" y="64.5">H_D#_27</text>
<text x="148.1" y="60.6">H_A#_29</text>
<text x="148.1" y="62.5">H_A#_30</text>
<text x="148.1" y="64.5">H_A#_31</text>
<text x="113" y="70.3">H_D#_30</text>
<text x="113" y="66.4">H_D#_28</text>
<text x="113" y="68.3">H_D#_29</text>
<text x="148.1" y="66.4">H_A#_32</text>
<text x="148.1" y="68.3">H_A#_33</text>
<text x="148.1" y="70.3">H_A#_34</text>
<text x="113" y="72.2">H_D#_31</text>
<text x="113" y="74.1">H_D#_32</text>
<text x="113" y="76.1">H_D#_33</text>
<text x="113" y="78">H_D#_34</text>
<text x="144.5" y="78">H_ADSTB#_0</text>
<text x="148.1" y="72.2">H_A#_35</text>
<text x="148.7" y="76.1">H_ADS#</text>
<text x="113" y="79.9">H_D#_35</text>
<text x="113" y="81.9">H_D#_36</text>
<text x="113" y="83.8">H_D#_37</text>
<text x="144.5" y="79.9">H_ADSTB#_1</text>
<text x="148.2" y="83.8">H_BPRI#</text>
<text x="148.6" y="81.9">H_BNR#</text>
<text x="113" y="89.6">H_D#_40</text>
<text x="113" y="85.7">H_D#_38</text>
<text x="113" y="87.7">H_D#_39</text>
<text x="146.3" y="87.7">H_DEFER#</text>
<text x="147.3" y="85.7">H_BREQ#</text>
<text x="147.5" y="89.6">H_DBSY#</text>
<text x="113" y="91.5">H_D#_41</text>
<text x="113" y="93.4">H_D#_42</text>
<text x="113" y="95.4">H_D#_43</text>
<text x="145.7" y="93.4">HPLL_CLK#</text>
<text x="146.7" y="91.5">HPLL_CLK</text>
<text x="146.9" y="95.4">H_DPWR#</text>
<text x="113" y="97.3">H_D#_44</text>
<text x="113" y="99.2">H_D#_45</text>
<text x="113" y="101.2">H_D#_46</text>
<text x="147.3" y="97.3">H_DRDY#</text>
<text x="148" y="101.2">H_HITM#</text>
<text x="149.4" y="99.2">H_HIT#</text>
<text x="113" y="103.1">H_D#_47</text>
<text x="113" y="105">H_D#_48</text>
<text x="113" y="107">H_D#_49</text>
<text x="147.5" y="103.1">H_LOCK#</text>
<text x="147.5" y="105">H_TRDY#</text>
<text x="113" y="108.9">H_D#_50</text>
<text x="113" y="110.8">H_D#_51</text>
<text x="113" y="112.7">H_D#_52</text>
<text x="113" y="114.7">H_D#_53</text>
<text x="113" y="116.6">H_D#_54</text>
<text x="113" y="118.5">H_D#_55</text>
<text x="146.1" y="114.7">H_DINV#_0</text>
<text x="146.1" y="116.6">H_DINV#_1</text>
<text x="146.1" y="118.5">H_DINV#_2</text>
<text x="113" y="120.5">H_D#_56</text>
<text x="113" y="122.4">H_D#_57</text>
<text x="113" y="124.3">H_D#_58</text>
<text x="144.4" y="124.3">H_DSTBN#_0</text>
<text x="146.1" y="120.5">H_DINV#_3</text>
<text x="113" y="128.2">H_D#_60</text>
<text x="113" y="126.3">H_D#_59</text>
<text x="113" y="130.1">H_D#_61</text>
<text x="144.4" y="126.3">H_DSTBN#_1</text>
<text x="144.4" y="128.2">H_DSTBN#_2</text>
<text x="144.4" y="130.1">H_DSTBN#_3</text>
<text x="113" y="132">H_D#_62</text>
<text x="113" y="134">H_D#_63</text>
<text x="144.5" y="134">H_DSTBP#_0</text>
<text x="144.5" y="135.9">H_DSTBP#_1</text>
<text x="144.5" y="137.8">H_DSTBP#_2</text>
<text x="113" y="139.8">H_SWING</text>
<text x="113" y="141.7">H_RCOMP</text>
<text x="144.5" y="139.8">H_DSTBP#_3</text>
<text x="146.5" y="143.6">H_REQ#_0</text>
<text x="113" y="145.6">H_SCOMP</text>
<text x="113" y="147.5">H_SCOMP#</text>
<text x="146.5" y="147.5">H_REQ#_2</text>
<text x="146.5" y="149.4">H_REQ#_3</text>
<text x="146.5" y="145.6">H_REQ#_1</text>
<text x="113" y="151.3">H_CPURST#</text>
<text x="113" y="153.3">H_CPUSLP#</text>
<text x="146.5" y="151.3">H_REQ#_4</text>
<text x="147.9" y="155.2">H_RS#_0</text>
<text x="113" y="161">H_AVREF</text>
<text x="147.9" y="157.1">H_RS#_1</text>
<text x="147.9" y="159.1">H_RS#_2</text>
<text x="113" y="162.9">H_DVREF</text>
</g>
<g font-size="1.7" fill="#00f">
<text x="226.3" y="186.7">Custom</text>
<text x="229.8" y="189.8">Thursday, January 25, 2007</text>
<text x="286.7" y="186.9">1.0</text>
</g>
<g font-size="1.4">
<text x="30.9" y="1.5">5</text>
<text x="88.8" y="1.5">4</text>
<text x="146.7" y="1.5">3</text>
<text x="204.7" y="1.5">2</text>
<text x="262.6" y="1.5">1</text>
<text x=".5" y="26.8">D</text>
<text x="292" y="26.8">D</text>
<text x=".5" y="74.1">C</text>
<text x="292" y="74.1">C</text>
<text x=".5" y="121.4">B</text>
<text x="292" y="121.4">B</text>
<text x=".5" y="168.7">A</text>
<text x="292" y="168.7">A</text>
<text x="30.9" y="192.6">5</text>
<text x="88.8" y="192.6">4</text>
<text x="146.7" y="192.6">3</text>
<text x="204.7" y="192.6">2</text>
<text x="262.6" y="192.6">1</text>
</g>
</svg>
